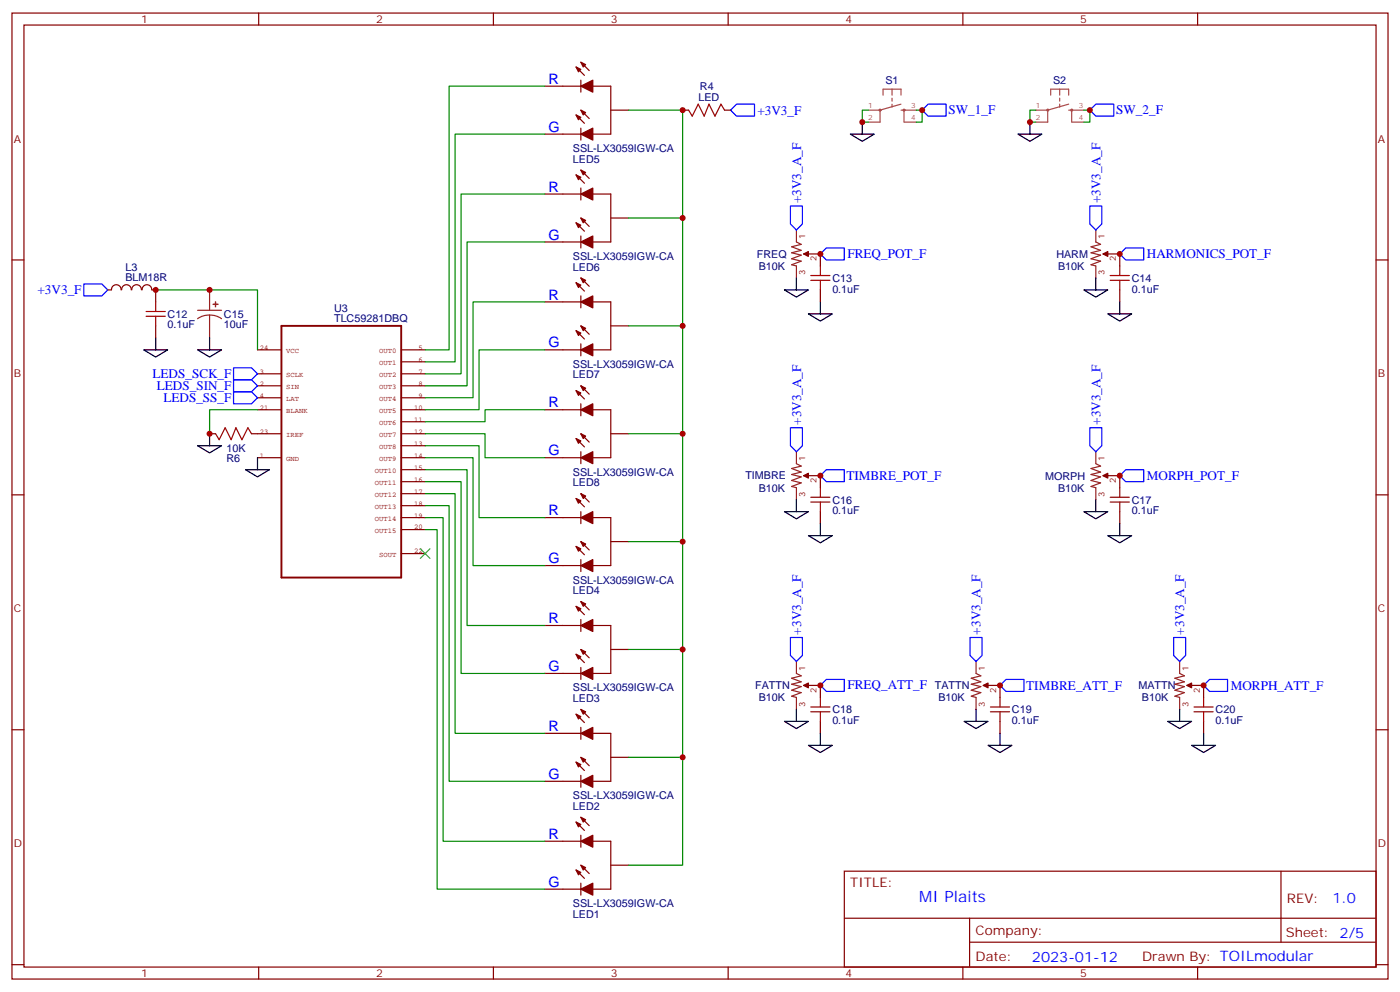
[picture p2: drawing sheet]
<svg xmlns="http://www.w3.org/2000/svg" width="412mm" height="292mm" viewBox="0 0 412 292" stroke-linecap="round" stroke-linejoin="round" font-family="sans-serif">
<g fill="none" stroke="#870000" stroke-width=".35">
<path d="M3.5 3.8h405.4v284.4h-405.4zM7.1 7.4h398.2v277.3h-398.2zM76.2 3.8v3.6M145.3 3.8v3.6M171.1 18.3l2.5 2.5M214.5 3.8v3.6M283.6 3.8v3.6M352.8 3.8v3.6M160.5 25.4h10.6M160.5 39.5h10.6M171.1 32.4l2.5 2.5M174.6 25.4h5.3v14.1h-5.3"/>
<path d="M179.9 32.4h5.3M201.1 32.4h1.7M213.4 32.4h1.8M160.5 57.1h10.6M171.1 50.1l2.5 2.4M174.6 57.1h5.3v14.1h-5.3M3.5 76.5h3.6M160.5 71.2h10.6M171.1 64.2l2.5 2.4M179.9 64.2h5.3M238.1 74.8h3.6v3.5M326.3 74.8h3.5v3.5"/>
<path d="M405.3 76.5h3.6M31.7 85.3h1.1M32.8 85.3a1.41 1.41 0 0 1 1.5-1.5 1.41 1.41 0 0 1 1.4 1.5M35.8 85.3a1.41 1.41 0 0 1 1.4-1.5 1.41 1.41 0 0 1 1.5 1.5M38.8 85.3a1.41 1.41 0 0 1 1.4-1.5 1.41 1.41 0 0 1 1.4 1.5M41.9 85.3a1.41 1.41 0 0 1 1.4-1.5 1.41 1.41 0 0 1 1.4 1.5M44.8 85.3h1.1v3.6M45.9 95.9v3.5M160.5 88.9h10.6M171.1 81.8l2.5 2.5M171.1 95.9l2.5 2.5M174.6 88.9h5.3v14.1h-5.3"/>
<path d="M179.9 95.9h5.3M241.7 85.3v3.6M329.8 85.3v3.6M160.5 103h10.6M171.1 113.6l2.5 2.4M61.7 127.7h1.8M74.1 127.7h1.7M160.5 120.6h10.6M160.5 134.7h10.6M171.1 127.7l2.5 2.4M174.6 120.6h5.3v14.1h-5.3M179.9 127.7h5.3"/>
<path d="M3.5 145.7h3.6M160.5 152.4h10.6M171.1 145.3l2.5 2.5M171.1 159.4l2.5 2.5M174.6 152.4h5.3v14.1h-5.3M179.9 159.4h5.3M238.1 140h3.6v3.5M241.7 150.6v3.5M326.3 140h3.5v3.5M329.8 150.6v3.5M405.3 145.7h3.6M160.5 166.5h10.6"/>
<path d="M171.1 177.1l2.5 2.4M160.5 184.1h10.6M160.5 198.2h10.6M171.1 191.2l2.5 2.4M174.6 184.1h5.3v14.1h-5.3M179.9 191.2h5.3M3.5 214.8h3.6M160.5 215.9h10.6M171.1 208.8l2.5 2.5M174.6 215.9h5.3v14.1h-5.3M238.1 201.8h3.6v3.5M241.7 212.3v3.6"/>
<path d="M291 201.8h3.6v3.5M294.6 212.3v3.6M351 201.8h3.5v3.5M354.5 212.3v3.6M405.3 214.8h3.6M160.5 230h10.6M171.1 222.9l2.5 2.5M179.9 222.9h5.3M160.5 247.6h10.6M171.1 240.6l2.5 2.4M171.1 254.7l2.5 2.4M174.6 247.6h5.3v14.1h-5.3"/>
<path d="M179.9 254.7h5.3M248.7 256.4h156.6v28.3h-156.6zM377.3 256.5v20.8M160.5 261.7h10.6M248.7 270.3h156.5M285.6 277.3h119.6M285.6 270.3v14.1M3.5 284h3.6M76.2 284.7v3.5M145.3 284.7v3.5M214.5 284.7v3.5M283.6 284.7v3.5"/>
<path d="M352.8 284.7v3.5M405.3 284h3.6"/>
</g>
<g fill="#000" stroke="#870000" stroke-width=".35">
<path d="M171.1 23.6v3.5zM169.7 19.7l2.5 2.5zM169.7 33.8l2.5 2.5zM171.1 37.7v3.5zM171.1 55.4v3.5zM169.7 51.5l2.5 2.4zM171.1 69.5v3.5zM169.7 65.6l2.5 2.5zM171.1 87.1v3.5zM169.7 83.2l2.5 2.5zM169.7 97.3l2.5 2.5zM171.1 101.2v3.5z"/>
<path d="M169.7 115l2.5 2.4zM171.1 118.9v3.5zM171.1 133v3.5zM169.7 129.1l2.5 2.5zM171.1 150.6v3.5zM169.7 146.7l2.5 2.5zM171.1 164.7v3.5zM169.7 160.8l2.5 2.5zM171.1 182.4v3.5zM171.1 196.5v3.5zM169.7 178.5l2.5 2.4zM169.7 192.6l2.5 2.5z"/>
<path d="M171.1 214.1v3.5zM169.7 210.2l2.5 2.5zM171.1 228.2v3.5zM169.7 224.3l2.5 2.5zM171.1 245.9v3.5zM169.7 242l2.5 2.4zM169.7 256.1l2.5 2.5zM171.1 260v3.5z"/>
</g>
<g fill="#870000" stroke="#870000" stroke-width=".35">
<path d="M169.7 242l1.4 .7-.7 .7z"/>
<path d="M171.1 240.6l1.4 .7-.7 .7z"/>
<path d="M171.1 247.6l3.5-1.7v3.5z"/>
<path d="M169.7 256.1l1.4 .7-.7 .7z"/>
<path d="M171.1 254.7l1.4 .7-.7 .7z"/>
<path d="M171.1 261.7l3.5-1.7v3.5z"/>
<path d="M169.7 210.2l1.4 .7-.7 .7z"/>
<path d="M171.1 208.8l1.4 .7-.7 .7z"/>
<path d="M171.1 215.9l3.5-1.8v3.5z"/>
<path d="M169.7 224.3l1.4 .7-.7 .7z"/>
<path d="M171.1 222.9l1.4 .7-.7 .7z"/>
<path d="M171.1 230l3.5-1.8v3.5z"/>
<path d="M169.7 178.5l1.4 .7-.7 .7z"/>
<path d="M171.1 177.1l1.4 .7-.7 .7z"/>
<path d="M171.1 184.1l3.5-1.7v3.5z"/>
<path d="M169.7 192.6l1.4 .7-.7 .7z"/>
<path d="M171.1 191.2l1.4 .7-.7 .7z"/>
<path d="M171.1 198.2l3.5-1.7v3.5z"/>
<path d="M169.7 146.7l1.4 .7-.7 .7z"/>
<path d="M171.1 145.3l1.4 .7-.7 .7z"/>
<path d="M171.1 152.4l3.5-1.8v3.5z"/>
<path d="M169.7 160.8l1.4 .7-.7 .7z"/>
<path d="M171.1 159.4l1.4 .7-.7 .7z"/>
<path d="M171.1 166.5l3.5-1.8v3.5z"/>
<path d="M169.7 19.7l1.4 .7-.7 .7z"/>
<path d="M171.1 18.3l1.4 .7-.7 .7z"/>
<path d="M171.1 25.4l3.5-1.8v3.5z"/>
<path d="M169.7 33.8l1.4 .7-.7 .7z"/>
<path d="M171.1 32.4l1.4 .7-.7 .7z"/>
<path d="M171.1 39.5l3.5-1.8v3.5z"/>
<path d="M169.7 51.5l1.4 .7-.7 .7z"/>
<path d="M171.1 50.1l1.4 .7-.7 .7z"/>
<path d="M171.1 57.1l3.5-1.7v3.5z"/>
<path d="M169.7 65.6l1.4 .7-.7 .7z"/>
<path d="M171.1 64.2l1.4 .7-.7 .7z"/>
<path d="M171.1 71.2l3.5-1.7v3.5z"/>
<path d="M169.7 83.2l1.4 .7-.7 .7z"/>
<path d="M171.1 81.8l1.4 .7-.7 .7z"/>
<path d="M171.1 88.9l3.5-1.8v3.5z"/>
<path d="M169.7 97.3l1.4 .7-.7 .7z"/>
<path d="M171.1 95.9l1.4 .7-.7 .7z"/>
<path d="M171.1 103l3.5-1.8v3.5z"/>
<path d="M169.7 115l1.4 .7-.7 .7z"/>
<path d="M171.1 113.6l1.4 .7-.7 .7z"/>
<path d="M171.1 120.6l3.5-1.7v3.5z"/>
<path d="M169.7 129.1l1.4 .7-.7 .7z"/>
<path d="M171.1 127.7l1.4 .7-.7 .7z"/>
<path d="M171.1 134.7l3.5-1.7v3.5z"/>
<path d="M236.7 74.8l1.4-.8v1.5z"/>
<path d="M324.9 74.8l1.4-.8v1.5z"/>
<path d="M236.7 140l1.4-.7v1.4z"/>
<path d="M324.9 140l1.4-.7v1.4z"/>
<path d="M236.7 201.8l1.4-.8v1.5z"/>
<path d="M289.6 201.8l1.4-.8v1.5z"/>
<path d="M349.6 201.8l1.4-.8v1.5z"/>
</g>
<g fill="none" stroke="#008700" stroke-width=".35">
<path d="M160.5 39.5h-26.4v67h-8.9M160.5 25.4h-28.2v77.6h-7.1M185.2 32.4h15.9v222.3h-15.9M255.8 32.4h-1.8v3.5h1.8M269.9 32.4h1.7v3.5h-1.7M305.2 32.4h-1.8v3.5h1.8M319.3 32.4h1.7v3.5h-1.7M160.5 57.1h-24.7v52.9h-10.6M160.5 71.2h-22.9v42.4h-12.4M185.2 64.2h15.9M45.9 85.3h29.9v17.7M160.5 88.9h-21.2v28.2h-14.1"/>
<path d="M185.2 95.9h15.9M160.5 103h-19.4v17.6h-15.9M75.8 120.6h-14.1v7.1M125.2 138.3h12.4v45.8h22.9M125.2 134.7h14.1v31.8h21.2M125.2 131.2h15.9v21.2h19.4M125.2 127.7h17.7v7h17.6M160.5 120.6h-17.6v3.5h-17.7M185.2 127.7h15.9M125.2 155.9h3.6v105.8h31.7M125.2 152.4h5.3v95.2h30M125.2 148.8h7.1v81.2h28.2"/>
<path d="M125.2 145.3h8.9v70.6h26.4M125.2 141.8h10.6v56.4h24.7M185.2 159.4h15.9M185.2 191.2h15.9M185.2 222.9h15.9"/>
</g>
<g fill="none" stroke="#00f" stroke-width=".35">
<path d="M217 30.7h5.2v3.5h-5.2l-1.8-1.8zM271.6 32.4l1.8-1.7h5.3v3.5h-5.3zM322.8 30.7h5.3v3.5h-5.3l-1.8-1.8zM232.8 60.6h3.6v5.3l-1.8 1.8-1.8-1.8zM241.7 74.8l1.7-1.8h5.3v3.5h-5.3zM321 60.6h3.6v5.3l-1.8 1.8-1.8-1.8zM329.8 74.8l1.8-1.8h5.3v3.5h-5.3zM24.7 83.6h5.3l1.7 1.7-1.7 1.8h-5.3zM68.8 115.3h5.3l1.7 1.8-1.7 1.8h-5.3zM68.8 111.8h5.3l1.7 1.8-1.7 1.7h-5.3zM68.8 108.3h5.3l1.7 1.7-1.7 1.8h-5.3zM232.8 125.9h3.6v5.3l-1.8 1.8-1.8-1.8z"/>
<path d="M321 125.9h3.6v5.3l-1.8 1.8-1.8-1.8zM241.7 140l1.7-1.7h5.3v3.5h-5.3zM329.8 140l1.8-1.7h5.3v3.5h-5.3zM232.8 187.6h3.6v5.3l-1.8 1.8-1.8-1.8zM285.8 187.6h3.5v5.3l-1.8 1.8-1.7-1.8zM345.7 187.6h3.5v5.3l-1.7 1.8-1.8-1.8zM241.7 201.8l1.7-1.8h5.3v3.5h-5.3zM294.6 201.8l1.7-1.8h5.3v3.5h-5.3zM354.5 201.8l1.8-1.8h5.3v3.5h-5.3z"/>
</g>
<path d="M82.9 95.9h35.3v74.1h-35.3z" fill="none" stroke="#850000" stroke-width=".56"/>
<g fill="none" stroke="#850000" stroke-width=".35">
<path d="M75.8 103h7.1M75.8 110h7.1M75.8 113.6h7.1M75.8 117.1h7.1M118.2 103h7M118.2 110h7M118.2 113.6h7M118.2 117.1h7M118.2 106.5h7M75.8 120.6h7.1M75.8 127.7h7.1M75.8 134.7h7.1"/>
<path d="M118.2 120.6h7M118.2 127.7h7M118.2 134.7h7M118.2 124.1h7M118.2 131.2h7M118.2 138.3h7M118.2 141.8h7M118.2 145.3h7M118.2 148.8h7M118.2 152.4h7M118.2 155.9h7M118.2 162.9h7"/>
</g>
<path d="M123.8 161.5l2.8 2.9M126.6 161.5l-2.8 2.9" fill="none" stroke="#3c3" stroke-width=".35"/>
<g fill="none" stroke="#a10000" stroke-width=".35">
<path d="M202.8 32.4l1.1 1.8 1.8-3.5 1.7 3.5 1.4-3.5 1.8 3.5 1.8-3.5 1 1.7M241.7 78.3v2.8M329.8 78.3v2.8M43 93.1h5.7M43 91.7h5.7M45.9 88.9v2.8M45.9 93.1v2.8M238.8 82.5h5.7M238.8 81.1h5.7M241.7 82.5v2.8M327 82.5h5.7M327 81.1h5.7"/>
<path d="M329.8 82.5v2.8M63.5 127.7l1.1 1.7 1.7-3.5 1.8 3.5 1.4-3.5 1.8 3.5 1.7-3.5 1.1 1.8M238.8 147.8h5.7M238.8 146.4h5.7M241.7 143.5v2.9M241.7 147.8v2.8M327 147.8h5.7M327 146.4h5.7M329.8 143.5v2.9M329.8 147.8v2.8M238.8 209.5h5.7M238.8 208.1h5.7"/>
<path d="M241.7 205.3v2.8M241.7 209.5v2.8M291.7 209.5h5.7M291.7 208.1h5.7M294.6 205.3v2.8M294.6 209.5v2.8M351.7 209.5h5.7M351.7 208.1h5.7M354.5 205.3v2.8M354.5 209.5v2.8"/>
</g>
<g fill="none" stroke="#8c2424" stroke-width=".35">
<path d="M234.6 67.7v3.5l1.4 .7-2.8 .7 2.8 1.1-2.8 .7 2.8 .7-2.8 1.1 2.8 .7-2.8 1 1.4 .4v3.5M236.7 74.8h1.4M322.8 67.7v3.5l1.4 .7-2.8 .7 2.8 1.1-2.8 .7 2.8 .7-2.8 1.1 2.8 .7-2.8 1 1.4 .4v3.5M324.9 74.8h1.4M58.2 91.3h7.1M61.7 92.7l-1.8 .3-1.7 .8M61.7 92.7l1.9 .3 1.7 .8M61.7 85.3v6M61.7 92.7v6.7M234.6 133v3.5l1.4 .7-2.8 .7 2.8 1.1-2.8 .7 2.8 .7-2.8 1 2.8 .7-2.8 1.1 1.4 .3v3.6M322.8 133v3.5l1.4 .7-2.8 .7 2.8 1.1-2.8 .7 2.8 .7-2.8 1 2.8 .7-2.8 1.1 1.4 .3v3.6M236.7 140h1.4"/>
<path d="M324.9 140h1.4M234.6 194.7v3.5l1.4 .7-2.8 .7 2.8 1.1-2.8 .7 2.8 .7-2.8 1.1 2.8 .7-2.8 1 1.4 .4v3.5M287.5 194.7v3.5l1.4 .7-2.8 .7 2.8 1.1-2.8 .7 2.8 .7-2.8 1.1 2.8 .7-2.8 1 1.4 .4v3.5M347.5 194.7v3.5l1.4 .7-2.8 .7 2.8 1.1-2.8 .7 2.8 .7-2.8 1.1 2.8 .7-2.8 1 1.4 .4v3.5M236.7 201.8h1.4M289.6 201.8h1.4M349.6 201.8h1.4"/>
</g>
<g fill="#8c2424" stroke="#8c2424" stroke-width=".35">
<path d="M62.8 89.6h1.4z"/>
<path d="M63.5 88.9v1.4z"/>
</g>
<g fill="none" stroke="#a64a4a" stroke-width=".56">
<circle cx="259.2" cy="32.4" r=".18"/>
<circle cx="266.3" cy="32.4" r=".18"/>
<circle cx="308.6" cy="32.4" r=".18"/>
<circle cx="315.7" cy="32.4" r=".18"/>
</g>
<g fill="none" stroke="#a64a4a" stroke-width=".35">
<path d="M255.8 32.4h3.4M259.2 32.4v3.5h-3.4M260.1 28v-1.8h5.3v1.8M262.8 26.2v1.8M262.8 28.9v.9M262.8 30.7v.8M265.4 32.4h.9v3.5M265.4 30.7l-6.2 1.7M266.4 32.4h3.5M266.4 35.9h3.5M305.2 32.4h3.4M308.6 32.4v3.5h-3.4"/>
<path d="M309.5 28v-1.8h5.3v1.8M312.2 26.2v1.8M312.2 28.9v.9M312.2 30.7v.8M314.8 32.4h.9v3.5M314.8 30.7l-6.2 1.7M315.8 32.4h3.5M315.8 35.9h3.5"/>
</g>
<g fill="none" stroke="#000" stroke-width=".35">
<path d="M250.5 39.5h7l-3.5 2.1zM254 35.9v3.6M299.9 39.5h7l-3.5 2.1zM303.4 35.9v3.6M45.9 99.4v3.6M61.7 99.4v3.6M231.1 85.3h7l-3.5 2.2zM234.6 81.8v3.5M238.1 92.4h7.1l-3.5 2.1zM241.7 88.9v3.5M319.3 85.3h7l-3.5 2.2zM322.8 81.8v3.5"/>
<path d="M326.3 92.4h7.1l-3.6 2.1zM329.8 88.9v3.5M42.3 103h7.1l-3.5 2.1zM58.2 103h7.1l-3.6 2.1zM58.2 131.2h7.1l-3.6 2.1zM61.7 127.7v3.5M72.3 138.3h7.1l-3.6 2.1zM75.8 134.7v3.6M231.1 150.6h7l-3.5 2.1zM234.6 147.1v3.5M238.1 157.7h7.1l-3.5 2.1zM241.7 154.1v3.6"/>
<path d="M319.3 150.6h7l-3.5 2.1zM322.8 147.1v3.5M326.3 157.7h7.1l-3.6 2.1zM329.8 154.1v3.6M231.1 212.3h7l-3.5 2.2zM234.6 208.8v3.5M238.1 219.4h7.1l-3.5 2.1zM241.7 215.9v3.5M284 212.3h7l-3.5 2.2zM287.5 208.8v3.5M291 219.4h7.1l-3.5 2.1zM294.6 215.9v3.5"/>
<path d="M344 212.3h7l-3.5 2.2zM347.5 208.8v3.5M351 219.4h7.1l-3.6 2.1zM354.5 215.9v3.5"/>
</g>
<g fill="#c00">
<circle cx="61.7" cy="85.3" r=".88"/>
<circle cx="321" cy="32.4" r=".88"/>
<circle cx="271.6" cy="32.4" r=".88"/>
<circle cx="241.7" cy="74.8" r=".88"/>
<circle cx="329.8" cy="74.8" r=".88"/>
<circle cx="241.7" cy="140" r=".88"/>
<circle cx="329.8" cy="140" r=".88"/>
<circle cx="241.7" cy="201.8" r=".88"/>
<circle cx="294.6" cy="201.8" r=".88"/>
<circle cx="354.5" cy="201.8" r=".88"/>
<circle cx="45.9" cy="85.3" r=".88"/>
<circle cx="254" cy="35.9" r=".88"/>
<circle cx="303.4" cy="35.9" r=".88"/>
<circle cx="61.7" cy="127.7" r=".88"/>
<circle cx="201.1" cy="64.2" r=".88"/>
<circle cx="201.1" cy="95.9" r=".88"/>
<circle cx="201.1" cy="127.7" r=".88"/>
<circle cx="201.1" cy="159.4" r=".88"/>
<circle cx="201.1" cy="191.2" r=".88"/>
<circle cx="201.1" cy="222.9" r=".88"/>
<circle cx="201.1" cy="32.4" r=".88"/>
</g>
<text font-size="4.6" fill="#00f" x="270.8" y="265.5">MI Plaits</text>
<g font-size="4.2" fill="#00f">
<text x="161.6" y="24.7">R</text>
<text x="161.6" y="38.8">G</text>
<text x="161.6" y="56.4">R</text>
<text x="161.6" y="70.5">G</text>
<text x="161.6" y="88.2">R</text>
<text x="161.6" y="102.3">G</text>
<text x="161.6" y="119.9">R</text>
<text x="161.6" y="134">G</text>
<text x="161.6" y="151.7">R</text>
<text x="161.6" y="165.8">G</text>
<text x="161.6" y="183.4">R</text>
<text x="161.6" y="197.5">G</text>
<text x="161.6" y="215.2">R</text>
<text x="161.6" y="229.3">G</text>
<text x="161.6" y="246.9">R</text>
<text x="161.6" y="261">G</text>
<text x="392.5" y="265.7">1.0</text>
<text x="304" y="283.1">2023-01-12</text>
</g>
<g font-size="3.9" fill="#00f">
<text x="223.1" y="33.8">+3V3_F</text>
<text x="279.4" y="33.7">SW_1_F</text>
<text x="328.8" y="33.7">SW_2_F</text>
<text x="236" y="59.8" transform="rotate(-90 236 59.8)">+3V3_A_F</text>
<text x="324.1" y="59.8" transform="rotate(-90 324.1 59.8)">+3V3_A_F</text>
<text x="249.6" y="75.9">FREQ_POT_F</text>
<text x="337.8" y="75.9">HARMONICS_POT_F</text>
<text x="11.1" y="86.5">+3V3_F</text>
<text x="44.9" y="111.2">LEDS_SCK_F</text>
<text x="46.2" y="114.8">LEDS_SIN_F</text>
<text x="48.1" y="118.3">LEDS_SS_F</text>
<text x="236" y="125" transform="rotate(-90 236 125)">+3V3_A_F</text>
<text x="324.1" y="125" transform="rotate(-90 324.1 125)">+3V3_A_F</text>
<text x="249.3" y="141.2">TIMBRE_POT_F</text>
<text x="337.8" y="141.2">MORPH_POT_F</text>
<text x="236" y="186.8" transform="rotate(-90 236 186.8)">+3V3_A_F</text>
<text x="288.9" y="186.8" transform="rotate(-90 288.9 186.8)">+3V3_A_F</text>
<text x="348.8" y="186.8" transform="rotate(-90 348.8 186.8)">+3V3_A_F</text>
<text x="249.6" y="202.9">FREQ_ATT_F</text>
<text x="302.3" y="203.1">TIMBRE_ATT_F</text>
<text x="362.5" y="203.1">MORPH_ATT_F</text>
</g>
<g font-size="3.9" fill="#800">
<text x="250.5" y="261">TITLE:</text>
<text x="379.1" y="265.7">REV:</text>
<text x="287.4" y="275.2">Company:</text>
<text x="378.7" y="275.8">Sheet: 2/5</text>
<text x="287.4" y="282.9">Date:</text>
<text x="336.4" y="283">Drawn By: TOILmodular</text>
</g>
<g font-size="3.2" fill="#800">
<text x="41.6" y="6.8">1</text>
<text x="110.8" y="6.8">2</text>
<text x="179.9" y="6.8">3</text>
<text x="249.1" y="6.8">4</text>
<text x="318.2" y="6.8">5</text>
<text x="4.1" y="41.9">A</text>
<text x="405.9" y="41.9">A</text>
<text x="4.1" y="111.1">B</text>
<text x="405.9" y="111.1">B</text>
<text x="4.1" y="180.2">C</text>
<text x="405.9" y="180.2">C</text>
<text x="4.1" y="249.4">D</text>
<text x="405.9" y="249.4">D</text>
<text x="41.6" y="287.7">1</text>
<text x="110.8" y="287.7">2</text>
<text x="179.9" y="287.7">3</text>
<text x="249.1" y="287.7">4</text>
<text x="318.2" y="287.7">5</text>
</g>
<g font-size="3.2" fill="#000080">
<text x="205.7" y="29.6">LED</text>
<text x="206.2" y="26.4">R4</text>
<text x="260.8" y="24.7">S1</text>
<text x="310.2" y="24.7">S2</text>
<text x="168.7" y="44.8">SSL-LX3059IGW-CA</text>
<text x="168.7" y="47.9">LED5</text>
<text x="168.7" y="76.5">SSL-LX3059IGW-CA</text>
<text x="223" y="75.9">FREQ</text>
<text x="311.2" y="75.9">HARM</text>
<text x="37" y="82.8">BLM18R</text>
<text x="37" y="79.7">L3</text>
<text x="168.7" y="79.7">LED6</text>
<text x="223.5" y="79.4">B10K</text>
<text x="245.2" y="82.9">C13</text>
<text x="311.7" y="79.4">B10K</text>
<text x="333.4" y="82.9">C14</text>
<text x="245.2" y="86.1">0.1uF</text>
<text x="333.4" y="86.1">0.1uF</text>
<text x="49.4" y="93.5">C12</text>
<text x="66" y="93.5">C15</text>
<text x="98.4" y="94.9">TLC59281DBQ</text>
<text x="98.4" y="91.8">U3</text>
<text x="49.4" y="96.7">0.1uF</text>
<text x="66" y="96.7">10uF</text>
<text x="168.7" y="108.3">SSL-LX3059IGW-CA</text>
<text x="168.7" y="111.4">LED7</text>
<text x="66.7" y="133">10K</text>
<text x="66.7" y="136.1">R6</text>
<text x="168.7" y="140">SSL-LX3059IGW-CA</text>
<text x="168.7" y="143.2">LED8</text>
<text x="219.6" y="141.1">TIMBRE</text>
<text x="307.8" y="141.1">MORPH</text>
<text x="223.5" y="144.7">B10K</text>
<text x="245.2" y="148.2">C16</text>
<text x="311.7" y="144.7">B10K</text>
<text x="333.4" y="148.2">C17</text>
<text x="245.2" y="151.4">0.1uF</text>
<text x="333.4" y="151.4">0.1uF</text>
<text x="168.7" y="171.8">SSL-LX3059IGW-CA</text>
<text x="168.7" y="174.9">LED4</text>
<text x="168.7" y="203.5">SSL-LX3059IGW-CA</text>
<text x="222.5" y="202.9">FATTN</text>
<text x="275.4" y="202.9">TATTN</text>
<text x="335.3" y="202.9">MATTN</text>
<text x="168.7" y="206.7">LED3</text>
<text x="223.5" y="206.4">B10K</text>
<text x="245.2" y="209.9">C18</text>
<text x="276.4" y="206.4">B10K</text>
<text x="298.1" y="209.9">C19</text>
<text x="336.4" y="206.4">B10K</text>
<text x="358.1" y="209.9">C20</text>
<text x="245.2" y="213.1">0.1uF</text>
<text x="298.1" y="213.1">0.1uF</text>
<text x="358.1" y="213.1">0.1uF</text>
<text x="168.7" y="235.3">SSL-LX3059IGW-CA</text>
<text x="168.7" y="238.4">LED2</text>
<text x="168.7" y="267">SSL-LX3059IGW-CA</text>
<text x="168.7" y="270.2">LED1</text>
</g>
<g font-size="2.5" fill="#800">
<text x="237.2" y="70.4" transform="rotate(-90 237.2 70.4)">1</text>
<text x="325.4" y="70.4" transform="rotate(-90 325.4 70.4)">1</text>
<text x="240.5" y="76.9" transform="rotate(-90 240.5 76.9)">2</text>
<text x="328.7" y="76.9" transform="rotate(-90 328.7 76.9)">2</text>
<text x="237.2" y="81" transform="rotate(-90 237.2 81)">3</text>
<text x="325.4" y="81" transform="rotate(-90 325.4 81)">3</text>
<text x="237.2" y="135.7" transform="rotate(-90 237.2 135.7)">1</text>
<text x="325.4" y="135.7" transform="rotate(-90 325.4 135.7)">1</text>
<text x="240.5" y="142.2" transform="rotate(-90 240.5 142.2)">2</text>
<text x="328.7" y="142.2" transform="rotate(-90 328.7 142.2)">2</text>
<text x="237.2" y="146.3" transform="rotate(-90 237.2 146.3)">3</text>
<text x="325.4" y="146.3" transform="rotate(-90 325.4 146.3)">3</text>
<text x="237.2" y="197.4" transform="rotate(-90 237.2 197.4)">1</text>
<text x="290.1" y="197.4" transform="rotate(-90 290.1 197.4)">1</text>
<text x="350.1" y="197.4" transform="rotate(-90 350.1 197.4)">1</text>
<text x="240.5" y="203.9" transform="rotate(-90 240.5 203.9)">2</text>
<text x="293.5" y="203.9" transform="rotate(-90 293.5 203.9)">2</text>
<text x="353.4" y="203.9" transform="rotate(-90 353.4 203.9)">2</text>
<text x="237.2" y="208" transform="rotate(-90 237.2 208)">3</text>
<text x="290.1" y="208" transform="rotate(-90 290.1 208)">3</text>
<text x="350.1" y="208" transform="rotate(-90 350.1 208)">3</text>
</g>
<g font-size="2.1" fill="#a54b4b">
<text x="255.8" y="31.7">1</text>
<text x="255.8" y="35.3">2</text>
<text x="268.4" y="31.7">3</text>
<text x="268.4" y="35.3">4</text>
<text x="305.1" y="31.7">1</text>
<text x="305.1" y="35.3">2</text>
<text x="317.8" y="31.7">3</text>
<text x="317.8" y="35.3">4</text>
</g>
<g font-size="2.1" fill="#840000">
<text x="76.6" y="102.9">24</text>
<text x="84.3" y="104">VCC</text>
<text x="111.7" y="104">OUT0</text>
<text x="111.7" y="107.6">OUT1</text>
<text x="123.3" y="102.9">5</text>
<text x="123.3" y="106.5">6</text>
<text x="76.6" y="110">3</text>
<text x="76.6" y="113.5">2</text>
<text x="84.3" y="111.1">SCLK</text>
<text x="111.7" y="111.1">OUT2</text>
<text x="123.3" y="110">7</text>
<text x="123.3" y="113.5">8</text>
<text x="76.6" y="117.1">4</text>
<text x="84.3" y="114.6">SIN</text>
<text x="84.3" y="118.1">LAT</text>
<text x="111.7" y="114.6">OUT3</text>
<text x="111.7" y="118.1">OUT4</text>
<text x="123.3" y="117.1">9</text>
<text x="76.6" y="120.6">21</text>
<text x="84.3" y="121.7">BLANK</text>
<text x="111.7" y="121.7">OUT5</text>
<text x="111.7" y="125.2">OUT6</text>
<text x="122" y="120.6">10</text>
<text x="122" y="124.1">11</text>
<text x="76.6" y="127.6">23</text>
<text x="84.3" y="128.7">IREF</text>
<text x="111.7" y="128.7">OUT7</text>
<text x="122" y="127.6">12</text>
<text x="122" y="131.2">13</text>
<text x="76.6" y="134.7">1</text>
<text x="84.3" y="135.8">GND</text>
<text x="111.7" y="132.3">OUT8</text>
<text x="111.7" y="135.8">OUT9</text>
<text x="122" y="134.7">14</text>
<text x="110.4" y="139.3">OUT10</text>
<text x="110.4" y="142.8">OUT11</text>
<text x="122" y="138.2">15</text>
<text x="122" y="141.7">16</text>
<text x="110.4" y="146.4">OUT12</text>
<text x="110.4" y="149.9">OUT13</text>
<text x="122" y="145.3">17</text>
<text x="122" y="148.8">18</text>
<text x="110.4" y="153.4">OUT14</text>
<text x="122" y="152.3">19</text>
<text x="122" y="155.9">20</text>
<text x="110.4" y="157">OUT15</text>
<text x="111.7" y="164">SOUT</text>
<text x="122" y="162.9">22</text>
</g>
</svg>
